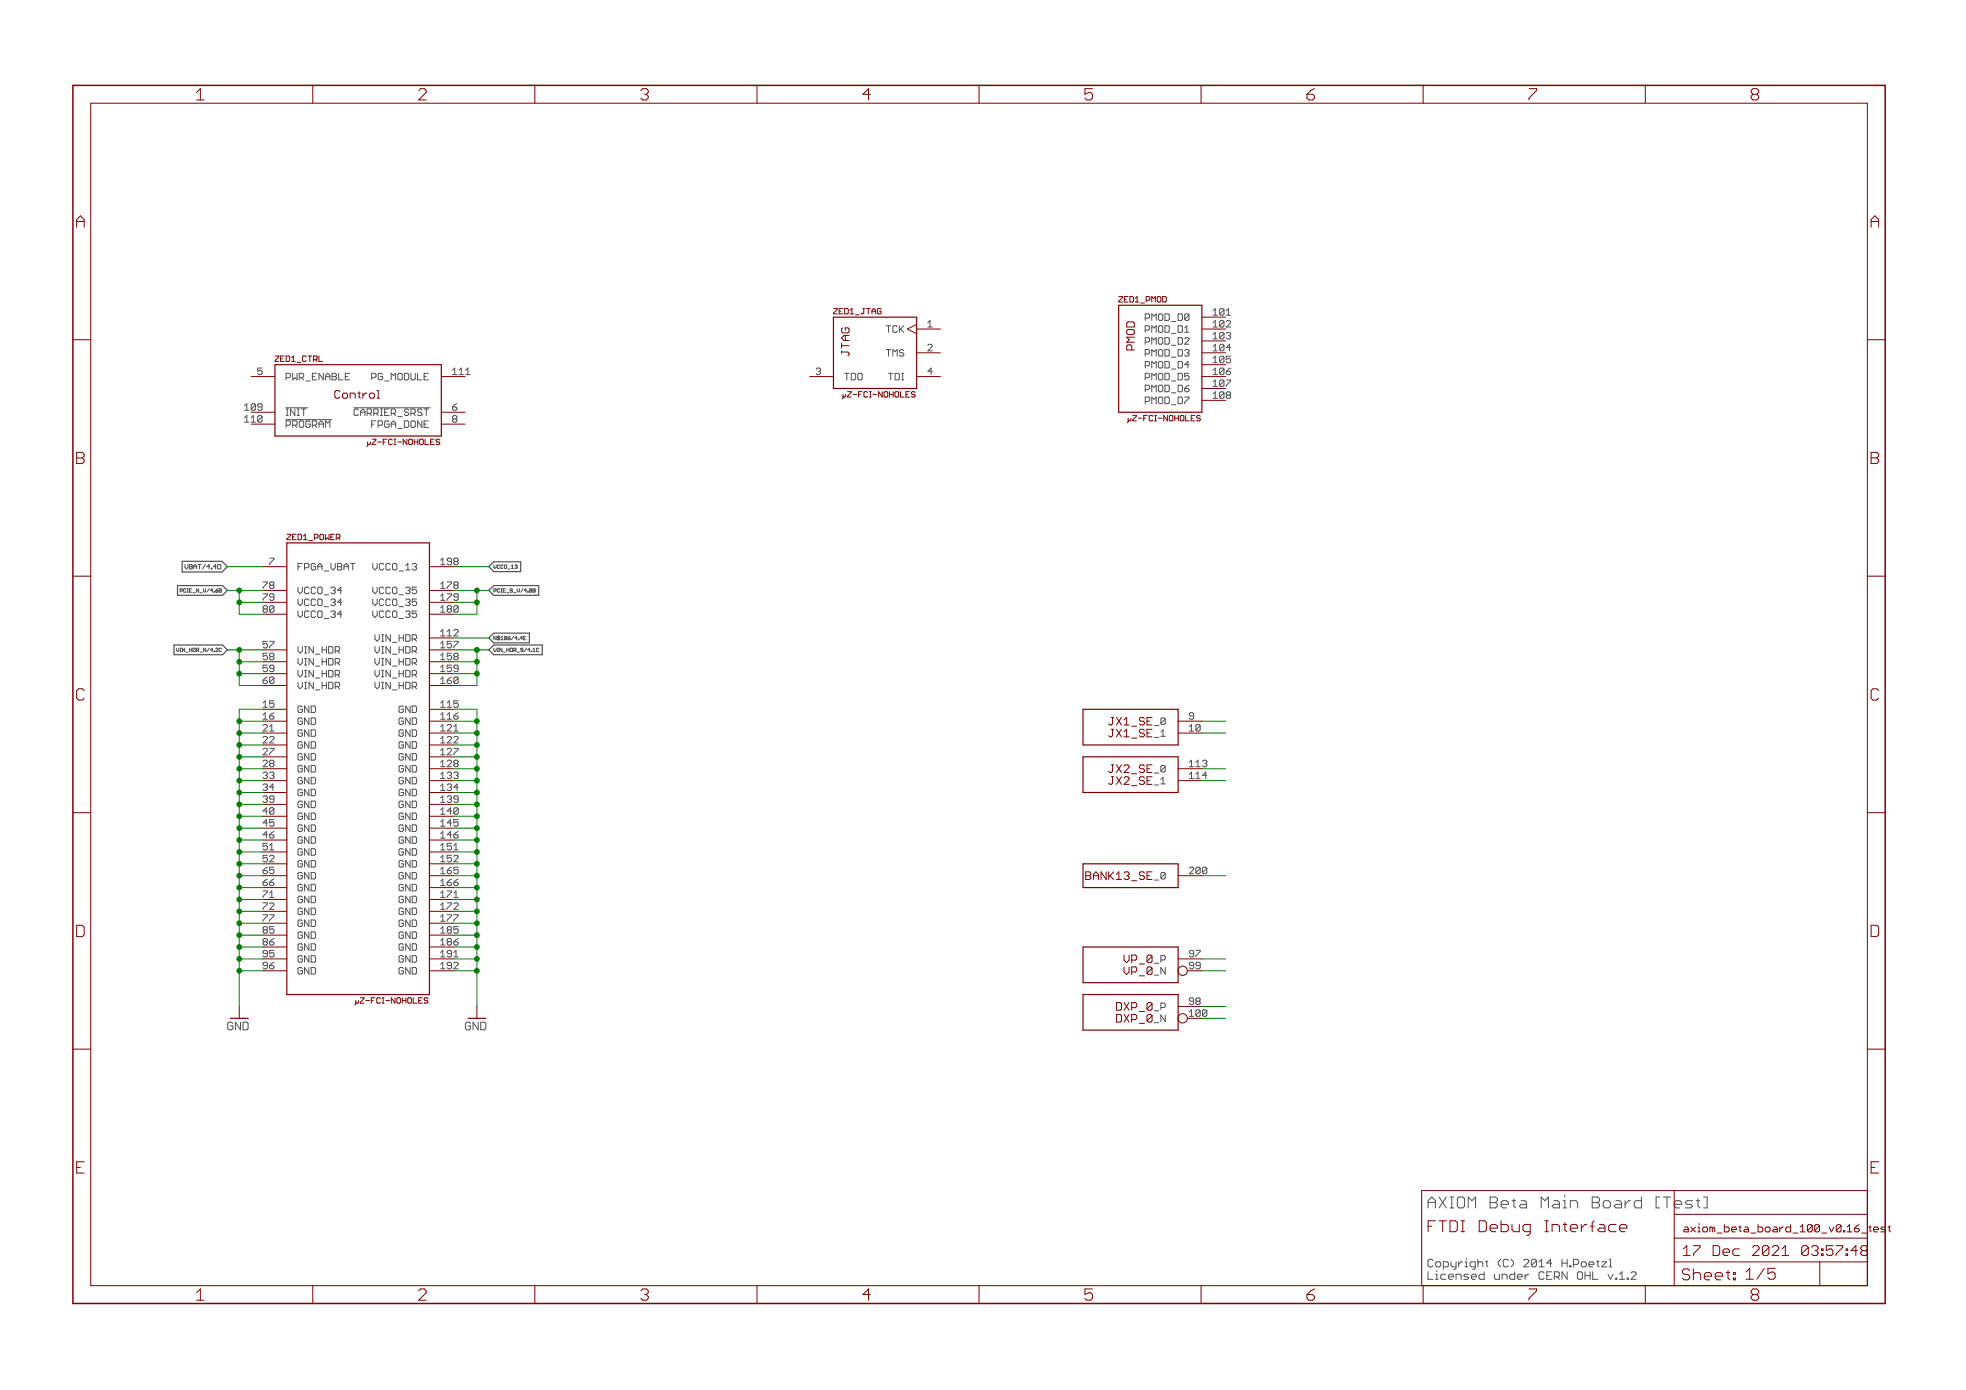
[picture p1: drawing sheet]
<svg xmlns="http://www.w3.org/2000/svg" width="420mm" height="297mm" viewBox="0 0 420 297" stroke-linecap="round" stroke-linejoin="round" font-family="sans-serif">
<g fill="none" stroke="#505050" stroke-width=".21">
<path d="M55.1 79.8l.2 .3h.5M56 78.7h-.9v.7l.4-.3M61.8 79.8h-.6v1.4M97.2 78.7l-.5 .4M174.4 79.8l.3 .3h.4M175.1 78.7h-.4l-.3 .2M180.5 79.8h.9M189.4 69.6h1M189.9 79.8h.9M198.3 69.9h.9M198.8 68.5l-.5 .5M199 73.6h-.5l-.2 .2"/>
<path d="M199 78.7l-.7 .7h.9M199.2 74l-.9 1h.9M259.2 69.9h1M259.2 75h1M259.2 77.5h1M259.2 72.4h1M259.2 67.4h1M259.7 78.7l-.5 .4M259.7 76.1l-.5 .5M259.7 73.6l-.5 .4M259.7 71l-.5 .5M259.7 68.5l-.5 .5"/>
<path d="M259.7 66l-.5 .4M52.3 87.7h.9M52.3 90.2h.9M52.3 86.7l.4-.4v1.4M52.3 89.3l.4-.5v1.4M61.1 87.1h4.7M61.1 89.7h9.8M61.2 87.4h.4M61.2 88.8h.4M61.2 90.9h.6M61.2 80.7h.6M61.4 87.4v1.4"/>
<path d="M61.8 89.9h-.6v1.4M75.6 87.1h16.4M76.4 87.4h-.5l-.2 .2v1l.2 .2h.5M96.7 87v.4l.2 .3h.5M96.7 87h.7M96.7 80.1h.9M96.9 89.5l-.2 .5 .2 .2h.5M96.9 89.5h.5M97.2 86.5l-.5 .5M97.4 88.8h-.5l-.2 .2 .2 .5M259.2 80.1h1M259.2 85.1h1"/>
<path d="M259.2 82.6h1M259.7 83.7l-.5 .5M259.7 81.2l-.5 .5M57.6 119.3h.9M58.5 119.5l-.9 1v.2M94.6 119.3l-.4 .4M37.7 138.5v.5l.3 .3 .2-.3v-.5M38.5 139.3h.2M38.5 138.5h.2M38.5 126.3l.5-.1-.1-.4h-.4v.8M39.5 120.6v.7l.4 .3 .3-.3v-.7M39.7 125.9l-.1-.1-.4 .1 .1 .7 .4-.2"/>
<path d="M56.2 138.2l.3 .3h.4M56.2 126.9h.9M56.2 124.4h.9M56.5 130.1l-.3 .5 .3 .2h.4M56.5 130.1h.4M56.9 129.4h-.4l-.3 .3 .3 .4M57.1 124.6l-.9 .9v.3M57.1 127.1l-.9 1v.2M57.1 137.1h-.9v.7l.5-.3M57.1 139.6h-.9v.7l.5-.2M63.7 125.5v.9l.5 .5M63.7 128v.9l.5 .5"/>
<path d="M63.7 130.6v.9l.5 .5M63.7 138.2v.9l.5 .5M63.7 121.1h.5M64.6 120.4h-.9v1.4M79.7 120.4v.9l.4 .5M79.7 125.5v.9l.4 .5M79.7 128v.9l.4 .5M79.7 130.6v.9l.4 .5M94.2 125.8h.9M94.2 128.3h.9M94.2 130.8h.9M94.2 120.7h.9"/>
<path d="M94.2 138.5h.9M94.2 135.9h.9M94.6 124.4l-.4 .4M94.6 126.9l-.4 .5M94.6 129.4l-.4 .5M94.6 137.1l-.4 .4M94.6 139.6l-.4 .5M94.6 134.5l-.4 .5M105.5 120.7v.5l.3 .3 .2-.3v-.5M105.5 126.3h.4l.1-.4-.5-.1v.8M105.5 138.5v.5l.3 .3 .2-.3v-.5M106 136v.7l-.5-.7v.7"/>
<path d="M56.2 151.2h.9M56.2 153.7h.9M56.2 145.4v.4l.3 .3h.4M56.2 140.8l.3 .2h.4M56.2 143.3l.3 .2h.4M56.2 145.4h.7M56.7 149.8l-.5 .4M56.7 152.3l-.5 .5M56.7 144.9l-.5 .5M56.9 154.8h-.4l-.3 .3M56.9 159.9h-.4l-.3 .2M56.9 157.4h-.4l-.3 .2"/>
<path d="M57.1 155.3l-.9 .9h.9M57.1 157.8l-.9 1h.9M57.1 142.1h-.9v.7l.5-.2M63.7 140.7v.9l.5 .5M63.7 143.3v.9l.5 .5M63.7 145.8v.9l.5 .5M64.4 150.9h-.5l-.2 .2v.9l.2 .3h.5M64.4 153.4h-.5l-.2 .2v1l.2 .2h.5M64.4 156h-.5l-.2 .2v.9l.2 .3h.5M64.4 158.5h-.5l-.2 .2v1l.2 .2h.5M94.2 151.2h.9M94.2 153.7h.9"/>
<path d="M94.2 156.2h.9M94.2 158.8h.9M94.2 141h.9M94.2 143.5h.9M94.2 146.1h.9M94.6 149.8l-.4 .4M94.6 152.3l-.4 .5M94.6 154.8l-.4 .5M94.6 157.4l-.4 .4M94.6 159.9l-.4 .5M94.6 142.1l-.4 .5M94.6 144.7l-.4 .4"/>
<path d="M254.2 153.5l.2 .2h.5M254.2 156.2h.9M254.6 154.8l-.4 .5M254.9 152.3h-.5l-.2 .5 .2 .2h.7M56.2 166.2l.3 .2h.4M56.2 168.7l.3 .2h.4M56.2 171.2l.3 .3h.4M56.9 165h-.4l-.3 .2M56.9 162.5h-.4l-.3 .2M56.9 170.1h-.4l-.3 .2M56.9 167.5h-.4l-.3 .3M56.9 172.6l-.7 .7h.9"/>
<path d="M56.9 175.2l-.7 .7h.9M56.9 177.7l-.7 .7h.9M57.1 160.4l-.9 .9h.9M57.1 162.9l-.9 1h.9M64.4 161h-.5l-.2 .3v.9l.2 .2h.5M64.4 163.6h-.5l-.2 .2v.9l.2 .3h.5M64.4 166.1h-.5l-.2 .2v1l.2 .2h.5M64.4 168.7h-.5l-.2 .2v.9l.2 .3h.5M64.4 171.2h-.5l-.2 .2v1l.2 .2h.5M64.4 173.7h-.5l-.2 .3v.9l.2 .2h.5M64.4 176.3h-.5l-.2 .2v.9l.2 .3h.5M64.4 178.8h-.5l-.2 .2v1l.2 .2h.5"/>
<path d="M94.2 161.3h.9M94.2 163.9h.9M94.2 166.4h.9M94.2 168.9h.9M94.2 171.5h.9M94.2 174h.9M94.2 176.6h.9M94.2 179.1h.9M94.6 162.5l-.4 .4M94.6 165l-.4 .5M94.6 167.5l-.4 .5M94.6 170.1l-.4 .4"/>
<path d="M94.6 172.6l-.4 .5M94.6 175.2l-.4 .4M94.6 177.7l-.4 .5M254.2 163.9h.9M254.2 166.4h.9M254.6 162.5l-.4 .4M254.6 165l-.4 .5M56.2 186v.5l.3 .2h.4M56.2 188.6v.4l.3 .3h.4M56.2 181.4l.3 .2h.4M56.2 183.9l.3 .3h.4M56.2 186h.7"/>
<path d="M56.2 188.6h.7M56.2 192.9h.9M56.2 190.4h.9M56.2 195.5h.9M56.5 198.7l-.3 .5 .3 .2h.4M56.5 198.7h.4M56.7 185.5l-.5 .5M56.7 188.1l-.5 .5M56.9 198h-.4l-.3 .2 .3 .5M57.1 180.2h-.9v.7l.5-.2M57.1 182.8h-.9v.7l.5-.3M57.1 190.6l-.9 1v.2"/>
<path d="M57.1 193.2l-.9 .9v.2M57.1 195.7l-.9 .9v.3M64.4 181.4h-.5l-.2 .2v.9l.2 .3h.5M64.4 183.9h-.5l-.2 .2v1l.2 .2h.5M64.4 186.4h-.5l-.2 .3v.9l.2 .2h.5M64.4 189h-.5l-.2 .2v.9l.2 .3h.5M64.4 191.5h-.5l-.2 .2v1l.2 .2h.5M64.4 194.1h-.5l-.2 .2v.9l.2 .3h.5M64.4 196.6h-.5l-.2 .2v1l.2 .2h.5M64.4 199.1h-.5l-.2 .3v.9l.2 .2h.5M94.2 181.6h.9M94.2 184.2h.9"/>
<path d="M94.2 186.7h.9M94.2 189.3h.9M94.2 199.4h.9M94.2 191.8h.9M94.2 194.3h.9M94.2 196.9h.9M94.6 180.2l-.4 .5M94.6 182.8l-.4 .4M94.6 185.3l-.4 .5M94.6 187.9l-.4 .4M94.6 190.4l-.4 .5M94.6 192.9l-.4 .5"/>
<path d="M94.6 195.5l-.4 .4M94.6 198l-.4 .5M254.9 185.3h-.5l-.2 .2M255.1 185.8l-.9 .9h.9M48.9 218.4l-.2 .3v1.1l.2 .3M56.2 204.3l.3 .2h.4M56.2 206.8l.3 .2h.4M56.5 201.3l-.3 .4 .3 .3h.4M56.5 201.3h.4M56.9 200.6h-.4l-.3 .2 .3 .5M56.9 203.1h-.4l-.3 .5 .3 .2h.6M56.9 205.6h-.4l-.3 .5 .3 .2h.6"/>
<path d="M64.4 201.7h-.5l-.2 .2v.9l.2 .3h.5M64.4 204.2h-.5l-.2 .2v1l.2 .2h.5M64.4 206.8h-.5l-.2 .2v.9l.2 .3h.5M94.2 202h.9M94.2 204.5h.9M94.2 207h.9M94.6 200.6l-.4 .4M94.6 203.1l-.4 .5M94.6 205.6l-.4 .5M99.7 218.4l-.2 .3v1.1l.2 .3M254.2 204.3l.2 .2h.5M254.2 206.8l.2 .2h.5"/>
<path d="M254.2 217.2h.9M254.2 214.4l.2 .3h.5M254.6 215.8l-.4 .5M254.9 203.1h-.5l-.2 .5 .2 .2h.7M254.9 205.6h-.5l-.2 .5 .2 .2h.7M254.9 213.3h-.5l-.2 .4 .2 .3h.7M360.6 257.4h.7l.4 .3-.4 .4h-1.1M360.6 256.6h1.1M362.5 256.6h.8M362.9 256.2v1.5l.4 .4M364.1 255.8h.7v2.3h-.7M305.2 271.8v1.6h1.1"/>
<path d="M305.5 269.1l-.3 .3v1.1l.3 .2M341.2 269.6h.5M341.5 270.5l.2 .2M342.3 269.6h1.1l-1.1 1.1M343.9 269.1h.3v1.6M346.1 273.4h1.1M347.7 273.1h.3v.3h-.3zM348.6 272l.2-.2h.6l.3 .2v.3l-1.1 1.1h1.1"/>
</g>
<path d="M38.9 120h8.6l1.1 1.1-1.1 1.1h-8.6zM48.6 138.9l-1-1.1h-10.4v2.1h10.4M48.6 126.2l-1-1.1h-9.7v2.1h9.7M104.5 138.9l1-1.1h10.4v2.1h-10.4zM104.5 121.1l1-1h5.8v2.1h-5.8zM104.5 136.3l1-1h7.6v2.1h-7.6zM104.5 126.2l1-1.1h9.6v2.1h-9.6z" fill="none" stroke="#505050" stroke-width=".25"/>
<g fill="none" stroke="#800000" stroke-width=".21">
<path d="M66.8 18.2v3.9M114.3 18.2v3.9M161.8 18.2v3.9M209.2 18.2v3.9M256.7 18.2v3.9M304.1 18.2v3.9M351.6 18.2v3.9M19.4 22.1h379.7v252.6h-379.7zM15.6 72.6h3.8M58.8 76.1h.8M59.6 76.3l-.8 .7v.2h.8M178.2 65.9h.7"/>
<path d="M178.9 66.1l-.7 .8v.2h.7M195.9 69.3l-2 1 2 1M195.9 70.3h5.1M195.9 75.4h5.1M239.1 63.4h.8M239.9 63.6l-.8 .7v.2h.8M256.9 70.3h5M256.9 75.4h5M256.9 77.9h5M256.9 72.9h5M256.9 67.8h5M399.1 72.6h3.8"/>
<path d="M53.7 88.1h5.1M53.7 80.5h5.1M53.7 90.6h5.1M72.4 83.5h-.6l-.2 .2v1.1l.2 .3h.6M78.6 94.4v.8l-.2 .2M79.2 94.4v.4l-.2 .2-.4-.2M79.5 93.9h.8M80.3 94l-.8 .8v.2h.8M94.3 88.1h5.1M94.3 80.5h5.1M94.3 90.6h5.1M173 80.5h5.1"/>
<path d="M180.2 84.3v.7l-.2 .3M180.7 84.3v.4l-.1 .2-.4-.2M181.1 83.7h.8M181.9 83.9l-.8 .8v.2h.8M195.9 80.5h5.1M241.1 89.4v.7l-.2 .2M241.7 89.4v.3l-.2 .2-.4-.2M242.1 88.8h.8M242.9 89l-.8 .7v.2h.8M256.9 80.5h5M256.9 85.6h5M256.9 83h5"/>
<path d="M61.3 114.2h.8M62.1 114.4l-.8 .7v.2h.8M15.6 123.1h3.8M56.2 126.2h5.1M56.2 128.7h5.1M56.2 131.3h5.1M56.2 121.1h5.1M56.2 138.9h5.1M91.8 126.2h5.1M91.8 128.7h5.1M91.8 131.3h5.1M91.8 121.1h5.1"/>
<path d="M91.8 138.9h5.1M91.8 136.3h5.1M399.1 123.1h3.8M56.2 151.6h5.1M56.2 154.1h5.1M56.2 156.7h5.1M56.2 159.2h5.1M56.2 141.4h5.1M56.2 144h5.1M56.2 146.5h5.1M91.8 151.6h5.1M91.8 154.1h5.1"/>
<path d="M91.8 156.7h5.1M91.8 159.2h5.1M91.8 141.4h5.1M91.8 144h5.1M91.8 146.5h5.1M237.5 153.3h.5M237.5 155.9h.5M237.8 153.3v1.4l-.3 .2h-.3l-.3-.2M237.8 155.9v1.3l-.3 .3h-.3l-.3-.3M251.8 154.1h5.1M251.8 156.7h5.1M15.6 173.7h3.8"/>
<path d="M56.2 161.7h5.1M56.2 164.3h5.1M56.2 166.8h5.1M56.2 169.4h5.1M56.2 171.9h5.1M56.2 174.4h5.1M56.2 177h5.1M56.2 179.5h5.1M91.8 161.7h5.1M91.8 164.3h5.1M91.8 166.8h5.1M91.8 169.4h5.1"/>
<path d="M91.8 171.9h5.1M91.8 174.4h5.1M91.8 177h5.1M91.8 179.5h5.1M237.5 163.4h.5M237.5 166h.5M237.8 163.4v1.4l-.3 .3h-.3l-.3-.3M237.8 166v1.4l-.3 .2h-.3l-.3-.2M251.8 164.3h5.1M251.8 166.8h5.1M399.1 173.7h3.8M56.2 182.1h5.1"/>
<path d="M56.2 184.6h5.1M56.2 187.1h5.1M56.2 189.7h5.1M56.2 192.2h5.1M56.2 194.8h5.1M56.2 197.3h5.1M56.2 199.8h5.1M91.8 182.1h5.1M91.8 184.6h5.1M91.8 187.1h5.1M91.8 189.7h5.1M91.8 192.2h5.1"/>
<path d="M91.8 194.8h5.1M91.8 197.3h5.1M91.8 199.8h5.1M232 187.1h.9M232.9 186.3h-.9v1.6h.9M251.8 187.1h5.1M51.1 215.1v2.5M56.2 202.4h5.1M56.2 204.9h5.1M56.2 207.5h5.1M76 213.8v.8l-.2 .2M76.6 213.8v.4l-.2 .2-.4-.2"/>
<path d="M77 213.2h.8M77.8 213.4l-.8 .8v.2h.8M91.8 202.4h5.1M91.8 204.9h5.1M91.8 207.5h5.1M101.9 215.1v2.5M239.4 214.2h-.8v1.7h.8M239.4 216.8h-.8v1.6h.8M240.2 204.1v1.1l.6 .5M240.2 206.6v1.1l.6 .6M251.8 204.9h5.1M251.8 215.1h5.1"/>
<path d="M253.7 207.5h3.2M253.7 217.6h3.2M15.6 224.2h3.8M399.1 224.2h3.8M399.1 254.4h-95.3v20.3M399.1 259.5h-41.3v15.2M66.8 274.7v3.9M114.3 274.7v3.9M161.8 274.7v3.9M209.2 274.7v3.9M256.7 274.7v3.9M304.1 274.7v3.9"/>
<path d="M344.2 261.7h1.2M344.2 263.2h1.2M346.1 262.4h1.6v-.4l-.4-.3h-.8l-.4 .3v.8l.4 .4h.8M351.6 274.7v3.9M357.8 269.7h41.3M357.8 264.6h41.3M359.8 268.3h1.4M360 262.7l-.2 .3 .2 .2M360.5 266.2l-.7 .7M380.9 268.3h1.3M388.9 269.7v5M398 267.3l-.3 .3v.3l.3 .4h.7l.4-.4"/>
<path d="M398 267.3h.7M398.7 267.3l.4 .3M399.1 266.6l-.4-.4h-.7l-.3 .4v.3l.3 .4M399.1 266.9l-.4 .4M402.2 262.7h.5l.3 .3-.3 .2h-.7M402.2 262.2h.8M403.5 262.2h.5M403.8 262v1l.2 .2"/>
<circle cx="252.8" cy="207.5" r=".99"/>
<circle cx="252.8" cy="217.6" r=".99"/>
</g>
<path d="M58.8 77.9h35.5v15.3h-35.5zM178.1 67.8h17.8v15.2h-17.8zM239.1 65.2h17.8v22.9h-17.8zM61.3 116h30.5v96.5h-30.5zM231.5 151.6h20.3v7.6h-20.3zM231.5 161.7h20.3v7.7h-20.3zM231.5 184.6h20.3v5.1h-20.3zM231.5 212.5h20.3v7.6h-20.3zM231.5 202.4h20.3v7.6h-20.3z" fill="none" stroke="#800000" stroke-width=".25"/>
<path d="M15.6 18.2h387.3v260.4h-387.3z" fill="none" stroke="#800000" stroke-width=".32"/>
<g fill="none" stroke="#008000" stroke-width=".21">
<path d="M48.6 138.9h7.6M48.6 121.1h7.6M48.6 126.2h7.6M51.1 126.2v5.1h5.1M51.1 138.9v7.6h5.1M51.1 128.7h5.1M96.9 138.9h7.6M96.9 121.1h7.6M96.9 136.3h7.6M96.9 128.7h5M96.9 126.2h7.6M101.9 138.9v7.6h-5"/>
<path d="M101.9 126.2v5.1h-5M51.1 144h5.1M51.1 141.4h5.1M51.1 154.1h5.1M51.1 156.7h5.1M51.1 159.2h5.1M56.2 151.6h-5.1v63.5M96.9 144h5M96.9 141.4h5M96.9 151.6h5v63.5M96.9 154.1h5M96.9 156.7h5"/>
<path d="M96.9 159.2h5M256.9 154.1h5M256.9 156.7h5M51.1 161.7h5.1M51.1 164.3h5.1M51.1 166.8h5.1M51.1 169.4h5.1M51.1 171.9h5.1M51.1 174.4h5.1M51.1 177h5.1M51.1 179.5h5.1M96.9 161.7h5"/>
<path d="M96.9 164.3h5M96.9 166.8h5M96.9 169.4h5M96.9 171.9h5M96.9 174.4h5M96.9 177h5M96.9 179.5h5M256.9 164.3h5M256.9 166.8h5M51.1 182.1h5.1M51.1 184.6h5.1M51.1 187.1h5.1"/>
<path d="M51.1 189.7h5.1M51.1 192.2h5.1M51.1 194.8h5.1M51.1 197.3h5.1M51.1 199.8h5.1M96.9 182.1h5M96.9 184.6h5M96.9 187.1h5M96.9 189.7h5M96.9 192.2h5M96.9 194.8h5M96.9 197.3h5"/>
<path d="M96.9 199.8h5M256.9 187.1h5M51.1 202.4h5.1M51.1 204.9h5.1M51.1 207.5h5.1M96.9 202.4h5M96.9 204.9h5M96.9 207.5h5M256.9 204.9h5M256.9 207.5h5M256.9 215.1h5M256.9 217.6h5"/>
</g>
<g fill="#008000" stroke="#008000" stroke-width=".21">
<circle cx="51.1" cy="144" r=".51"/>
<circle cx="51.1" cy="141.4" r=".51"/>
<circle cx="51.1" cy="138.9" r=".51"/>
<circle cx="51.1" cy="154.1" r=".51"/>
<circle cx="51.1" cy="156.7" r=".51"/>
<circle cx="51.1" cy="159.2" r=".51"/>
<circle cx="51.1" cy="161.7" r=".51"/>
<circle cx="51.1" cy="164.3" r=".51"/>
<circle cx="51.1" cy="166.8" r=".51"/>
<circle cx="51.1" cy="169.4" r=".51"/>
<circle cx="51.1" cy="171.9" r=".51"/>
<circle cx="51.1" cy="174.4" r=".51"/>
<circle cx="51.1" cy="177" r=".51"/>
<circle cx="51.1" cy="179.5" r=".51"/>
<circle cx="51.1" cy="182.1" r=".51"/>
<circle cx="51.1" cy="184.6" r=".51"/>
<circle cx="51.1" cy="187.1" r=".51"/>
<circle cx="51.1" cy="189.7" r=".51"/>
<circle cx="51.1" cy="192.2" r=".51"/>
<circle cx="51.1" cy="194.8" r=".51"/>
<circle cx="51.1" cy="197.3" r=".51"/>
<circle cx="51.1" cy="199.8" r=".51"/>
<circle cx="51.1" cy="202.4" r=".51"/>
<circle cx="51.1" cy="204.9" r=".51"/>
<circle cx="51.1" cy="207.5" r=".51"/>
<circle cx="101.9" cy="154.1" r=".51"/>
<circle cx="101.9" cy="156.7" r=".51"/>
<circle cx="101.9" cy="159.2" r=".51"/>
<circle cx="101.9" cy="161.7" r=".51"/>
<circle cx="101.9" cy="164.3" r=".51"/>
<circle cx="101.9" cy="166.8" r=".51"/>
<circle cx="101.9" cy="169.4" r=".51"/>
<circle cx="101.9" cy="171.9" r=".51"/>
<circle cx="101.9" cy="174.4" r=".51"/>
<circle cx="101.9" cy="177" r=".51"/>
<circle cx="101.9" cy="179.5" r=".51"/>
<circle cx="101.9" cy="182.1" r=".51"/>
<circle cx="101.9" cy="184.6" r=".51"/>
<circle cx="101.9" cy="187.1" r=".51"/>
<circle cx="101.9" cy="189.7" r=".51"/>
<circle cx="101.9" cy="192.2" r=".51"/>
<circle cx="101.9" cy="194.8" r=".51"/>
<circle cx="101.9" cy="197.3" r=".51"/>
<circle cx="101.9" cy="199.8" r=".51"/>
<circle cx="101.9" cy="202.4" r=".51"/>
<circle cx="101.9" cy="204.9" r=".51"/>
<circle cx="101.9" cy="207.5" r=".51"/>
<circle cx="101.9" cy="138.9" r=".51"/>
<circle cx="101.9" cy="141.4" r=".51"/>
<circle cx="101.9" cy="144" r=".51"/>
<circle cx="51.1" cy="128.7" r=".51"/>
<circle cx="51.1" cy="126.2" r=".51"/>
<circle cx="101.9" cy="128.7" r=".51"/>
<circle cx="101.9" cy="126.2" r=".51"/>
</g>
<g font-size="3.7" fill="#800000">
<text x="42.9" y="21.4">1</text>
<text x="90.3" y="21.4">2</text>
<text x="137.8" y="21.4">3</text>
<text x="185.3" y="21.4">4</text>
<text x="232.7" y="21.4">5</text>
<text x="280.2" y="21.4">6</text>
<text x="327.6" y="21.4">7</text>
<text x="375.1" y="21.4">8</text>
<text x="17.2" y="48.6">A</text>
<text x="400.7" y="48.6">A</text>
<text x="17.2" y="99.2">B</text>
<text x="400.7" y="99.2">B</text>
<text x="17.1" y="149.7">C</text>
<text x="400.6" y="149.7">C</text>
<text x="17" y="200.2">D</text>
<text x="400.5" y="200.2">D</text>
<text x="17.3" y="250.8">E</text>
<text x="400.7" y="250.8">E</text>
<text x="42.9" y="277.9">1</text>
<text x="90.3" y="277.9">2</text>
<text x="137.8" y="277.9">3</text>
<text x="185.3" y="277.9">4</text>
<text x="232.7" y="277.9">5</text>
<text x="280.2" y="277.9">6</text>
<text x="327.6" y="277.9">7</text>
<text x="375.1" y="277.9">8</text>
</g>
<g font-size="3.6" fill="#800000">
<text x="306" y="258.2">AXIOM Beta Main Board [Test]</text>
<text x="306" y="263.3">FTDI Debug Interface</text>
<text x="360.4" y="273.6">Sheet: 1/5</text>
</g>
<g font-size="3.2" fill="#800000">
<text x="360.6" y="268.4">17 Dec 2021</text>
<text x="382.3" y="268.4">03:57:48</text>
</g>
<g font-size="2.5" fill="#800000">
<text x="182.5" y="75.8" transform="rotate(-90 182.5 75.8)">JTAG</text>
<text x="243.4" y="75.3" transform="rotate(-90 243.4 75.3)">PMOD</text>
<text x="72.9" y="85.2">Control</text>
<text x="239.2" y="155">JX1_SE</text>
<text x="239.2" y="157.5">JX1_SE</text>
<text x="239.2" y="165.2">JX2_SE</text>
<text x="239.2" y="167.7">JX2_SE</text>
<text x="233.1" y="188">BANK13_SE</text>
<text x="241.6" y="205.8">VP_0</text>
<text x="241.6" y="208.3">VP_0</text>
<text x="239.6" y="216">DXP_0</text>
<text x="49.5" y="220.1">GND</text>
<text x="100.3" y="220.1">GND</text>
<text x="239.6" y="218.5">DXP_0</text>
</g>
<g font-size="2.5" fill="#505050">
<text x="306" y="270.8">Copyright (C) 2014 H.Poetzl</text>
<text x="306" y="273.5">Licensed under CERN OHL v.1.2</text>
</g>
<g font-size="2.3" fill="#800000">
<text x="360.6" y="263.3">axiom_beta_board_100_v0.16_te</text>
<text x="399.4" y="263.3">st</text>
</g>
<g font-size="2.1" fill="#505050">
<text x="190.3" y="71.1">TCK</text>
<text x="199.2" y="70">1</text>
<text x="244.9" y="71.1">PMOD_D1</text>
<text x="244.9" y="68.5">PMOD_D0</text>
<text x="260.1" y="70">102</text>
<text x="260.1" y="67.4">101</text>
<text x="190" y="76.2">TMS</text>
<text x="199.2" y="75">2</text>
<text x="244.9" y="76.2">PMOD_D3</text>
<text x="244.9" y="73.6">PMOD_D2</text>
<text x="260.1" y="77.6">105</text>
<text x="260.1" y="75">104</text>
<text x="260.1" y="72.5">103</text>
<text x="56" y="80.1">5</text>
<text x="62" y="81.2">PWR_ENABLE</text>
<text x="79.6" y="81.2">PG_MODULE</text>
<text x="97.6" y="80.1">111</text>
<text x="175.4" y="80.1">3</text>
<text x="181.4" y="81.2">TDO</text>
<text x="190.9" y="81.2">TDI</text>
<text x="199.2" y="80.1">4</text>
<text x="244.9" y="83.8">PMOD_D6</text>
<text x="244.9" y="81.2">PMOD_D5</text>
<text x="244.9" y="78.7">PMOD_D4</text>
<text x="260.1" y="82.7">107</text>
<text x="260.1" y="80.1">106</text>
<text x="53.3" y="87.7">109</text>
<text x="62" y="88.8">INIT</text>
<text x="76.9" y="88.8">CARRIER_SRST</text>
<text x="97.6" y="87.7">6</text>
<text x="244.9" y="86.3">PMOD_D7</text>
<text x="260.1" y="85.2">108</text>
<text x="53.3" y="90.3">110</text>
<text x="62" y="91.4">PROGRAM</text>
<text x="79.9" y="91.4">FPGA_DONE</text>
<text x="97.6" y="90.3">8</text>
<text x="57.2" y="125.8">78</text>
<text x="58.5" y="120.7">7</text>
<text x="64.6" y="121.9">FPGA_VBAT</text>
<text x="80.4" y="121.9">VCCO_13</text>
<text x="95" y="125.8">178</text>
<text x="95" y="120.7">198</text>
<text x="57.2" y="130.9">80</text>
<text x="57.2" y="128.4">79</text>
<text x="64.6" y="129.5">VCCO_34</text>
<text x="64.6" y="126.9">VCCO_34</text>
<text x="80.4" y="126.9">VCCO_35</text>
<text x="80.4" y="129.5">VCCO_35</text>
<text x="95" y="128.4">179</text>
<text x="95" y="130.9">180</text>
<text x="64.6" y="132">VCCO_34</text>
<text x="80.4" y="132">VCCO_35</text>
<text x="80.8" y="137.1">VIN_HDR</text>
<text x="95" y="136">112</text>
<text x="57.2" y="143.6">59</text>
<text x="57.2" y="141.1">58</text>
<text x="57.2" y="138.5">57</text>
<text x="64.6" y="142.2">VIN_HDR</text>
<text x="64.6" y="139.6">VIN_HDR</text>
<text x="80.8" y="139.6">VIN_HDR</text>
<text x="80.8" y="142.2">VIN_HDR</text>
<text x="95" y="138.5">157</text>
<text x="95" y="141.1">158</text>
<text x="95" y="143.6">159</text>
<text x="57.2" y="146.1">60</text>
<text x="64.6" y="147.3">VIN_HDR</text>
<text x="64.6" y="144.7">VIN_HDR</text>
<text x="80.8" y="144.7">VIN_HDR</text>
<text x="80.8" y="147.3">VIN_HDR</text>
<text x="95" y="146.1">160</text>
<text x="57.2" y="151.2">15</text>
<text x="57.2" y="153.8">16</text>
<text x="64.6" y="152.3">GND</text>
<text x="64.6" y="154.9">GND</text>
<text x="85.5" y="152.3">GND</text>
<text x="85.5" y="154.9">GND</text>
<text x="95" y="151.2">115</text>
<text x="95" y="153.8">116</text>
<text x="247.9" y="154.9">_0</text>
<text x="255" y="153.8">9</text>
<text x="57.2" y="156.3">21</text>
<text x="57.2" y="158.8">22</text>
<text x="57.2" y="161.4">27</text>
<text x="64.6" y="157.4">GND</text>
<text x="64.6" y="160">GND</text>
<text x="85.5" y="157.4">GND</text>
<text x="85.5" y="160">GND</text>
<text x="95" y="156.3">121</text>
<text x="95" y="158.8">122</text>
<text x="95" y="161.4">127</text>
<text x="247.9" y="157.4">_1</text>
<text x="255" y="156.3">10</text>
<text x="57.2" y="163.9">28</text>
<text x="57.2" y="166.5">33</text>
<text x="64.6" y="162.5">GND</text>
<text x="64.6" y="165">GND</text>
<text x="64.6" y="167.6">GND</text>
<text x="85.5" y="162.5">GND</text>
<text x="85.5" y="165">GND</text>
<text x="85.5" y="167.6">GND</text>
<text x="95" y="163.9">128</text>
<text x="95" y="166.5">133</text>
<text x="247.9" y="165">_0</text>
<text x="247.9" y="167.6">_1</text>
<text x="255" y="163.9">113</text>
<text x="255" y="166.5">114</text>
<text x="57.2" y="169">34</text>
<text x="57.2" y="171.5">39</text>
<text x="64.6" y="170.1">GND</text>
<text x="64.6" y="172.7">GND</text>
<text x="85.5" y="170.1">GND</text>
<text x="85.5" y="172.7">GND</text>
<text x="95" y="169">134</text>
<text x="95" y="171.5">139</text>
<text x="57.2" y="174.1">40</text>
<text x="57.2" y="176.6">45</text>
<text x="57.2" y="179.2">46</text>
<text x="64.6" y="175.2">GND</text>
<text x="64.6" y="177.7">GND</text>
<text x="85.5" y="175.2">GND</text>
<text x="85.5" y="177.7">GND</text>
<text x="95" y="174.1">140</text>
<text x="95" y="176.6">145</text>
<text x="95" y="179.2">146</text>
<text x="57.2" y="181.7">51</text>
<text x="57.2" y="184.2">52</text>
<text x="64.6" y="180.3">GND</text>
<text x="64.6" y="182.8">GND</text>
<text x="64.6" y="185.4">GND</text>
<text x="85.5" y="180.3">GND</text>
<text x="85.5" y="182.8">GND</text>
<text x="85.5" y="185.4">GND</text>
<text x="95" y="181.7">151</text>
<text x="95" y="184.2">152</text>
<text x="57.2" y="186.8">65</text>
<text x="57.2" y="189.3">66</text>
<text x="57.2" y="191.9">71</text>
<text x="64.6" y="187.9">GND</text>
<text x="64.6" y="190.4">GND</text>
<text x="85.5" y="187.9">GND</text>
<text x="85.5" y="190.4">GND</text>
<text x="95" y="186.8">165</text>
<text x="95" y="189.3">166</text>
<text x="95" y="191.9">171</text>
<text x="247.9" y="187.9">_0</text>
<text x="255" y="186.8">200</text>
<text x="57.2" y="194.4">72</text>
<text x="57.2" y="196.9">77</text>
<text x="64.6" y="193">GND</text>
<text x="64.6" y="195.5">GND</text>
<text x="85.5" y="193">GND</text>
<text x="85.5" y="195.5">GND</text>
<text x="95" y="194.4">172</text>
<text x="95" y="196.9">177</text>
<text x="57.2" y="199.5">85</text>
<text x="57.2" y="202">86</text>
<text x="64.6" y="198">GND</text>
<text x="64.6" y="200.6">GND</text>
<text x="64.6" y="203.1">GND</text>
<text x="85.5" y="198">GND</text>
<text x="85.5" y="200.6">GND</text>
<text x="85.5" y="203.1">GND</text>
<text x="95" y="199.5">185</text>
<text x="95" y="202">186</text>
<text x="57.2" y="204.6">95</text>
<text x="57.2" y="207.1">96</text>
<text x="64.6" y="205.7">GND</text>
<text x="64.6" y="208.2">GND</text>
<text x="85.5" y="205.7">GND</text>
<text x="85.5" y="208.2">GND</text>
<text x="95" y="204.6">191</text>
<text x="95" y="207.1">192</text>
<text x="247.7" y="208.2">_N</text>
<text x="248" y="205.7">_P</text>
<text x="255" y="207.1">99</text>
<text x="255" y="204.6">97</text>
<text x="248" y="215.8">_P</text>
<text x="255" y="214.7">98</text>
<text x="247.7" y="218.4">_N</text>
<text x="255" y="217.2">100</text>
</g>
<g font-size="1.8" fill="#800000">
<text x="240" y="64.6">ZED1_PMOD</text>
<text x="179.1" y="67.1">ZED1_JTAG</text>
<text x="59.7" y="77.3">ZED1_CTRL</text>
<text x="181.7" y="84.9">µZ-FCI-NOHOLES</text>
<text x="242.7" y="90">µZ-FCI-NOHOLES</text>
<text x="80.1" y="95.1">µZ-FCI-NOHOLES</text>
<text x="62.2" y="115.4">ZED1_POWER</text>
<text x="77.6" y="214.4">µZ-FCI-NOHOLES</text>
</g>
<text font-size="1.4" fill="#505050" x="40.7" y="121.6">VBAT/4.4D</text>
<g font-size="1.1" fill="#505050">
<text x="106.4" y="121.5">VCCO_13</text>
<text x="40.2" y="126.6">PCIE_N_V/4.6B</text>
<text x="106.4" y="126.6">PCIE_S_V/4.8B</text>
<text x="106.4" y="136.7">N$106/4.4E</text>
<text x="39" y="139.3">VIN_HDR_N/4.2C</text>
<text x="106.4" y="139.3">VIN_HDR_S/4.1C</text>
</g>
</svg>
